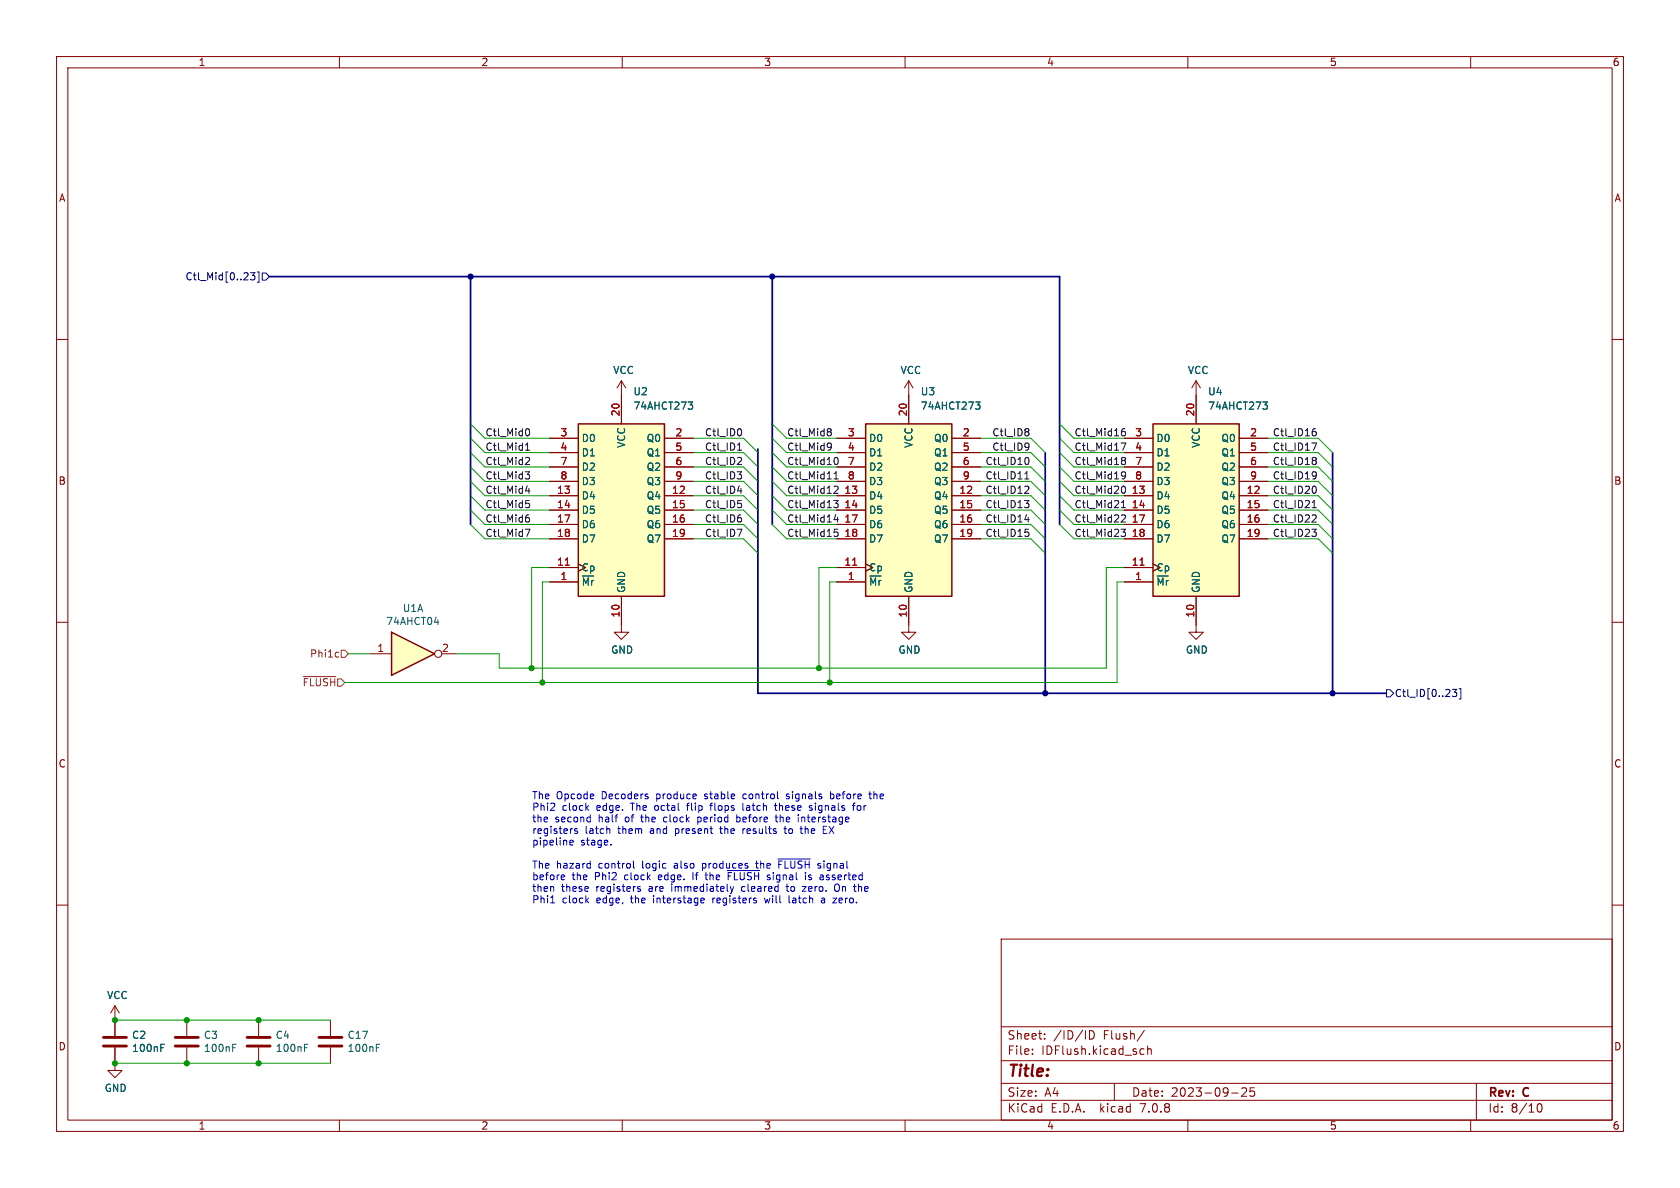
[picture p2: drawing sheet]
<svg xmlns="http://www.w3.org/2000/svg" width="297mm" height="210mm" viewBox="0 0 297 210" stroke-linecap="round" stroke-linejoin="round" font-family="sans-serif">
<g fill="none" stroke="#840000" stroke-width=".18">
<path d="M10 10h277v190h-277zM12 12h273v186h-273zM60 10v2M110 10v2M160 10v2M210 10v2M260 10v2M10 60h2M285 60h2M109.9 67.3l-.8 1.3M109.9 67.3v2.6M109.9 67.3l.7 1.3"/>
<path d="M148 77.5h5M160.7 69.9v5M168.3 77.5h5.1M148 87.6h5M148 90.2h5M148 92.7h5M148 95.3h5M148 80h5M148 82.6h5M148 85.1h5M168.3 87.6h5.1M168.3 90.2h5.1"/>
<path d="M168.3 92.7h5.1M168.3 95.3h5.1M168.3 80h5.1M168.3 82.6h5.1M168.3 85.1h5.1M10 110h2M148 102.9h5M148 100.3h5M160.7 105.4v6.4h1.2l-1.2 1.2-1.3-1.2h1.3M285 110h2M10 160h2M285 160h2"/>
<path d="M20.3 177.8l-.7 1.3M20.3 177.8v5.3M20.3 177.8l.8 1.3M177 166h108v32h-108zM20.3 185.2v4h1.3l-1.3 1.3-1.3-1.3h1.3M60 198v2M110 198v2M160 198v2M177 194.5h108M177 191.5h108M177 187.5h108M177 181.5h108"/>
<path d="M182.5 186.3v.1M182.5 185.5v.1M184.7 183.6v.1M184.7 182.8v.1M192.6 182.2a.76 .76 0 0 1 .9 .7 .76 .76 0 0 1-.9 .8zM197 191.5v3M201.7 186.3h.5M201.7 185.5h.5M202.3 182.1l-1.3 2M202.9 185.5l.2-.1 .4 .1v.9M202.9 184.9v1.5M210 198v2"/>
<path d="M217.7 193.2h1.2M219.5 192.4l.6-.1 .2 .1 .1 .3-.9 1.1h.9M221.7 192.3h-.7v.7l.2-.1h.5l.1 .3-.1 .5-.2 .1-.5-.1M260 198v2M261 191.5v6.5M271.7 195.7l.2-.5 .2-.1a.8 .8 0 0 1 .5 .7 .8 .8 0 0 1-.5 .8l-.2-.1-.2-.5"/>
</g>
<path d="M153 74.9h15.3v30.5h-15.3z" fill="#ffffc2" stroke="#ffffc2" stroke-width=".18"/>
<path d="M153 74.9h15.3v30.5h-15.3z" fill="none" stroke="#840000" stroke-width=".25"/>
<path d="M150.7 99.9h.8" fill="none" stroke="#a90000" stroke-width=".18"/>
<path d="M172.5 71.1h.7l-.4 .4 .4 .2v.4l-.2 .2h-.4M28.4 185.2h.5M28.4 184.6h.6" fill="none" stroke="#006464" stroke-width=".18"/>
<path d="M18.3 184.9h4.1M18.3 183.4h4.1" fill="none" stroke="#840000" stroke-width=".51"/>
<path d="M69.2 111.8l7.6 3.8-7.6 3.8z" fill="#ffffc2"/>
<path d="M102.2 74.9h15.3v30.5h-15.3zM203.8 74.9h15.3v30.5h-15.3zM69.2 111.8l7.6 3.8-7.6 3.8z" fill="none" stroke="#840000" stroke-width=".25"/>
<g fill="none" stroke="#840000" stroke-width=".18">
<path d="M97.2 77.5h5M109.9 69.9v5M117.5 77.5h5.1M148 77.5h5M160.7 67.3l-.8 1.3M160.7 67.3v7.6M160.7 67.3l.7 1.3M168.3 77.5h5.1M198.8 77.5h5M211.5 67.3l-.8 1.3M211.5 67.3v7.6M211.5 67.3l.7 1.3"/>
<path d="M219.1 77.5h5.1M97.2 87.6h5M97.2 90.2h5M97.2 92.7h5M97.2 95.3h5M97.2 80h5M97.2 82.6h5M97.2 85.1h5M117.5 87.6h5.1M117.5 90.2h5.1M117.5 92.7h5.1M117.5 95.3h5.1"/>
<path d="M117.5 80h5.1M117.5 82.6h5.1M117.5 85.1h5.1M148 87.6h5M148 90.2h5M148 92.7h5M148 95.3h5M148 80h5M148 82.6h5M148 85.1h5M168.3 87.6h5.1M168.3 90.2h5.1"/>
<path d="M168.3 92.7h5.1M168.3 95.3h5.1M168.3 80h5.1M168.3 82.6h5.1M168.3 85.1h5.1M198.8 87.6h5M198.8 90.2h5M198.8 92.7h5M198.8 95.3h5M198.8 80h5M198.8 82.6h5M198.8 85.1h5"/>
<path d="M219.1 87.6h5.1M219.1 90.2h5.1M219.1 92.7h5.1M219.1 95.3h5.1M219.1 80h5.1M219.1 82.6h5.1M219.1 85.1h5.1M65.4 115.6h3.8M78.1 115.6h2.5M97.2 102.9h5M97.2 100.3h5M109.9 105.4v6.4h1.2l-1.2 1.2-1.3-1.2h1.3"/>
<path d="M148 102.9h5M148 100.3h5M160.7 105.4v5.1M198.8 102.9h5M198.8 100.3h5M211.5 105.4v6.4h1.2l-1.2 1.2-1.3-1.2h1.3M20.3 180.3v2.8M20.3 185.2v2.8M33 180.3v2.8M33 185.2v2.8M45.7 180.3v2.8M45.7 185.2v2.8"/>
<path d="M58.4 180.3v2.8M58.4 185.2v2.8"/>
<circle cx="77.5" cy="115.6" r=".63"/>
</g>
<path d="M121.7 71.1h.7l-.4 .4 .4 .2v.4l-.2 .2h-.4M172.5 71.1h.7l-.4 .4 .4 .2v.4l-.2 .2h-.4M223.3 71.1h.7l-.4 .4 .4 .2v.4l-.2 .2h-.4M76.8 110h.8M28.4 185.2h.5M28.4 184.6h.6M41.1 185.2h.5M41.1 184.6h.6M53.8 185.2h.5M53.8 184.6h.6M66.5 185.2h.5M66.5 184.6h.6" fill="none" stroke="#006464" stroke-width=".18"/>
<path d="M31 184.9h4.1M31 183.4h4.1M43.7 184.9h4.1M43.7 183.4h4.1M56.4 184.9h4.1M56.4 183.4h4.1" fill="none" stroke="#840000" stroke-width=".51"/>
<g fill="#ffffc2" stroke="#ffffc2" stroke-width=".18">
<path d="M102.2 74.9h15.3v30.5h-15.3z"/>
<path d="M203.8 74.9h15.3v30.5h-15.3z"/>
</g>
<path d="M99.9 99.9h.8M150.7 99.9h.8M201.5 99.9h.8" fill="none" stroke="#a90000" stroke-width=".18"/>
<path d="M53.6 119.6h5.8M59.5 115.3l.4 .1M59.9 116.1h-.4M60.3 114.9h.7l.6 .7-.6 .6h-.7z" fill="none" stroke="#725600" stroke-width=".18"/>
<path d="M44.3 48.2h.8l-.5 .5 .4 .1v.6l-.2 .1-.5-.1M45.5 48.1h.3v1.8h-.3M46.4 48.3h.6l.6 .6-.6 .6h-.6zM245.1 121.9h.6l.7 .7-.7 .6h-.6zM256.7 121.9h.8l-.4 .4 .4 .2v.5l-.2 .1h-.5M258 121.7h.3v1.9h-.3" fill="none" stroke="#000084" stroke-width=".18"/>
<g fill="none" stroke="#0f0f0f" stroke-width=".18">
<path d="M92.9 79.6h.7M92.9 78.7l.4-.4v1.3M93.2 75.8a.68 .68 0 0 1 .4 .6 .68 .68 0 0 1-.4 .6M130.4 79.6h.7M130.6 78.5l.1-.2v1.3M130.9 75.8l.2 .5-.2 .7M146.5 78.3l.4 .1a.84 .84 0 0 1-.3 1.2h-.2M146.5 75.8h.3l.2 .2-.3 .3M146.5 76.3h.2M146.7 76.3l.3 .3v.2l-.3 .2h-.2M147 78.9l-.3 .2h-.2M181.7 75.8l.2 .2-.2 .3 .2 .3v.2l-.2 .2"/>
<path d="M181.7 78.3l.1 .1a1.07 1.07 0 0 1-.1 1.1M181.9 78.9l-.2 .2M198.2 78.3h.8l-.5 1.3M198.4 76.3h.3l.3 .2-.1 .5h-.5M198.9 75.8h-.4l-.2 .3M231.9 78.3h.9l-.6 1.3M232.2 76.3h.3l.2 .2-.1 .4-.4 .1M232.3 75.8h.3M92.8 83.4h.8l-.4 .5 .4 .1v.4l-.2 .3h-.4M92.8 93.6h.9l-.6 1.2M92.9 86.8h.8M93 88.5h.6"/>
<path d="M93.1 89h.3l.2 .2v.4l-.5 .1M93.1 80.9h.4l.1 .3-.8 .9h.8M93.1 91.5l.4 .1 .1 .1v.5l-.5 .1M93.5 91l-.4 .1M93.5 86.4v.8M130.3 83.4h.8l-.4 .5M130.3 93.6h.9l-.6 1.2M130.4 86.8h.8M130.4 88.5h.6M130.7 91h.3M130.9 80.9l.2 .2-.1 .3-.7 .7h.8M130.9 89l.2 .2v.3l-.2 .2"/>
<path d="M130.9 91.5l.2 .2v.3l-.2 .3M131 83.9l.1 .2-.1 .5M147.4 88.5h.8l-.4 .5 .3 .1 .1 .4-.3 .2h-.3M147.5 84.7h.7M147.5 83.8l.3-.4v1.3M147.5 86l.4-.1 .3 .4-.8 .9h.8M147.5 93.6h.6M147.5 94.1l.4-.1 .3 .3-.1 .5h-.6M147.6 81l.2-.1a.68 .68 0 0 1 .4 .6 .68 .68 0 0 1-.4 .6l-.2-.1M147.8 91l-.3 .9h.7M148.1 91.4v.9M181.1 88.5h.8l-.4 .5 .3 .1 .1 .4-.2 .2h-.4"/>
<path d="M181.2 84.7h.7M181.2 91.9h.8M181.2 83.8l.3-.4v1.3M181.2 93.6h.6M181.4 85.9l.4 .1 .1 .3-.8 .9h.8M181.4 94h.3l.2 .3-.1 .5h-.4M181.5 80.9a.68 .68 0 0 1 .4 .6 .68 .68 0 0 1-.4 .6M181.8 91.4v.9M198.2 93.6h.8l-.4 .4 .3 .2 .1 .4-.3 .2h-.3M198.3 89.7h.7M198.3 88.8l.3-.3v1.2M198.3 83.5l.2-.1 .4 .1a.84 .84 0 0 1-.3 1.2h-.2"/>
<path d="M198.3 91.1l.4-.1 .3 .4-.8 .9h.8M198.4 86.1l.2-.2a.68 .68 0 0 1 .4 .7 .68 .68 0 0 1-.4 .6l-.2-.1M198.4 80.9h.3l.2 .1 .1 .2-.3 .2M198.4 81.3l.1 .1M198.5 81.4h.2M198.5 81.4l-.1 .1M198.7 81.4l.3 .2-.1 .4-.2 .1h-.3M199 83.9l-.3 .3-.4-.1M231.9 93.6h.8l-.4 .4 .3 .2 .1 .4-.2 .2h-.4M232 89.7h.7M232 88.8l.3-.3v1.2M232.2 91l.4 .1 .1 .3-.8 .9h.8"/>
<path d="M232.2 80.9h.3l.2 .2-.2 .3M232.2 83.4l.4 .1a.84 .84 0 0 1-.3 1.2M232.2 81.4h.3M232.3 85.9a.68 .68 0 0 1 .4 .7 .68 .68 0 0 1-.4 .6M232.5 81.4l.2 .2v.3l-.2 .2h-.3M232.7 83.9l-.2 .3h-.3"/>
</g>
<g fill="none" stroke="#0000c2" stroke-width=".18">
<path d="M146.8 139.9v1.3M153.8 139.9v1.1l.3 .2M97.3 143.2h.8M97.3 159.6h.8M98.1 142.3l-.1 .2M99.4 154.7h.4v.3l-.6 .1M99.8 155.5h-.4M100.7 149l.6-.2v-.2l-.4-.1-.2 .2 .1 .6h.5M102.1 146.6l-.3-.1-.2 .2v.2l.5 .1v.3h-.5M103.7 142.8l.4 .4M103.7 159.1l.4 .5M104.1 142.4l-.5 .5"/>
<path d="M104.1 158.8l-.5 .4M104.2 144.4l.2 .1M104.2 152.6l.2 .1M104.4 144v1.3M104.4 152.2v1.3M104.4 145.2l-.2 .1M104.4 153.4l-.2 .1M107.6 146.5l.2 .2v.6M108 149.3v.1M112 152.2v1.1l.2 .2M112.8 157.1l.5 .2-.1 .2-.4 .1M112.8 156.8h.4"/>
<path d="M117.5 144.4l-.2 .3v.4l.2 .2M121.4 142.4h.4M121.5 142.2v1M122.5 154.2v1.3M123.4 144.4v1.3M123.4 145.2l.3 .1M123.7 144.4l-.3 .1M124.1 158.8h.3l.1 .3-.6 .1M124.2 152.6v1.3M124.2 153.4l.1 .1M124.3 152.6l-.1 .1M124.4 159.5l-.3 .1"/>
<path d="M124.6 154.7h.5M124.8 154.2v1.1l.3 .2M125.5 142.4h.5M125.8 142l-.2 .2v1M126 158.8v.8M126.3 158.8l-.3 .2M127.2 146.5h.5M127.4 146.1l.1 1.2M128.6 153.9h5.7M128.7 154.9h.5M128.7 154.2v1.3M129.1 156.7l.3 .9"/>
<path d="M129.4 157.6l-.2 .3M129.7 156.7l-.3 .9M130.2 144.5l.4-.1 .2 .2M130.2 144v1.3M130.8 145.2l-.2 .1-.4-.1M131.3 142v1.1l.2 .1M131.3 146.5v.8M131.3 156.7l-.2 .3v.3l.2 .3M131.6 140.4l-.3 .2v.4l.3 .2M131.7 146.5l-.4 .2M133.6 152.6h.5M133.8 152.2v1.1l.3 .2"/>
<path d="M135.1 158.8l.3 .8 .2-.6M136.9 142.4h.5M137 144.4h.5M137.1 142v1.1l.3 .1M137.2 144v1.1l.3 .2M137.5 151.8h5.7M137.7 152.8h.4M138.3 152.2h-.6v1.3M138.6 146.5h.5M138.8 146.1v1.1l.3 .1M139 156.7h.4M139 141.1l.4 .1"/>
<path d="M139.1 156.3v1.1l.3 .2M139.4 140.4l-.4 .1 .1 .2 .3 .1M139.5 158.3v1.1l.2 .2M141.4 146.5h.5M141.7 144.4v.9M141.8 147.3h.1M141.9 156.7h.6l-.6 .9h.6M142.1 144.4l-.4 .2M142.4 154.7v.8M142.9 155.5h.5M143.1 142.8l.4 .1 .1 .2-.2 .1h-.3M143.1 142.5h.4"/>
<path d="M143.4 154.7h-.3l-.2 .2 .1 .1 .4 .2M145.2 158.8h.5l.1 .8M145.5 147.3h.6M145.5 146.7h.5M145.8 159.1h-.4l-.2 .2 .2 .3 .4-.1M146.8 140.4h.4l.2 .1M147.4 141.1l-.2 .1-.4-.1M147.8 156.3l-.1 .1a.81 .81 0 0 0 .1 1.2l.5-.2M148.1 156.3l.2 .2M150.7 142.4h.5M151 142l-.1 .2v1M151.8 156.3v1.3"/>
<path d="M152 142.4l-.3 .1-.2 .1 .1 .5 .4 .1M152 156.7l-.2 .1M153.6 140.4h.5"/>
</g>
<path d="M47.6 48.9h139.7v43.8M83.2 48.9v43.8M136.5 48.9v43.8M134 79.4v43.2h111.1M184.8 80v42.6M235.6 80v42.6" fill="none" stroke="#000084" stroke-width=".3"/>
<g fill="none" stroke="#009600" stroke-width=".18">
<path d="M83.2 77.5l2.5 2.5h11.5M83.2 74.9l2.5 2.6h11.5M122.6 77.5h8.8l2.6 2.5M136.5 77.5l2.6 2.5h8.9M136.5 74.9l2.6 2.6h8.9M173.4 77.5h8.8l2.6 2.5M187.3 77.5l2.6 2.5h8.9M187.3 74.9l2.6 2.6h8.9M224.2 77.5h8.8l2.6 2.5M83.2 92.7l2.5 2.6h11.5M83.2 85.1l2.5 2.5h11.5M83.2 87.6l2.5 2.6h11.5"/>
<path d="M83.2 82.6l2.5 2.5h11.5M83.2 90.2l2.5 2.5h11.5M83.2 80l2.5 2.6h11.5M122.6 95.3h8.8l2.6 2.5M122.6 87.6h8.8l2.6 2.6M122.6 90.2h8.8l2.6 2.5M122.6 85.1h8.8l2.6 2.5M122.6 92.7h8.8l2.6 2.6M122.6 82.6h8.8l2.6 2.5M122.6 80h8.8l2.6 2.6M136.5 92.7l2.6 2.6h8.9M136.5 85.1l2.6 2.5h8.9"/>
<path d="M136.5 87.6l2.6 2.6h8.9M136.5 82.6l2.6 2.5h8.9M136.5 90.2l2.6 2.5h8.9M136.5 80l2.6 2.6h8.9M173.4 95.3h8.8l2.6 2.5M173.4 87.6h8.8l2.6 2.6M173.4 90.2h8.8l2.6 2.5M173.4 85.1h8.8l2.6 2.5M173.4 92.7h8.8l2.6 2.6M173.4 82.6h8.8l2.6 2.5M173.4 80h8.8l2.6 2.6M187.3 92.7l2.6 2.6h8.9"/>
<path d="M187.3 85.1l2.6 2.5h8.9M187.3 87.6l2.6 2.6h8.9M187.3 82.6l2.6 2.5h8.9M187.3 90.2l2.6 2.5h8.9M187.3 80l2.6 2.6h8.9M224.2 95.3h8.8l2.6 2.5M224.2 87.6h8.8l2.6 2.6M224.2 90.2h8.8l2.6 2.5M224.2 85.1h8.8l2.6 2.5M224.2 92.7h8.8l2.6 2.6M224.2 82.6h8.8l2.6 2.5M224.2 80h8.8l2.6 2.6"/>
<path d="M61.6 115.6h3.8M97.2 102.9h-1.3v17.8M97.2 100.3h-3.2v17.8M148 102.9h-1.3v17.8M148 100.3h-3.2v17.8M198.8 100.3h-3.2v17.8h-107.3v-2.5h-7.7M198.8 102.9h-1.3v17.8h-136.5M20.3 180.3h38.1M20.3 188h38.1"/>
</g>
<g fill="#009600" stroke="#009600" stroke-width=".18">
<circle cx="20.3" cy="180.3" r=".46"/>
<circle cx="20.3" cy="188" r=".46"/>
<circle cx="33" cy="188" r=".46"/>
<circle cx="33" cy="180.3" r=".46"/>
<circle cx="94" cy="118.1" r=".46"/>
<circle cx="45.7" cy="180.3" r=".46"/>
<circle cx="45.7" cy="188" r=".46"/>
<circle cx="144.8" cy="118.1" r=".46"/>
<circle cx="146.7" cy="120.7" r=".46"/>
<circle cx="95.9" cy="120.7" r=".46"/>
</g>
<g fill="#000084" stroke="#000084" stroke-width=".18">
<circle cx="83.2" cy="48.9" r=".46"/>
<circle cx="136.5" cy="48.9" r=".46"/>
<circle cx="235.6" cy="122.6" r=".46"/>
<circle cx="184.8" cy="122.6" r=".46"/>
</g>
<text font-size="2.8" fill="#840000" x="178" y="190.9">Title:</text>
<g font-size="2.1" fill="#840000">
<text x="178" y="184">Sheet:</text>
<text x="186.2" y="184">/ID/ID</text>
<text x="195.1" y="184">Flush/</text>
<text x="178" y="186.7">File:</text>
<text x="184.1" y="186.7">IDFlush.kicad_sch</text>
<text x="178" y="196.9">KiCad</text>
<text x="178" y="194.1">Size:</text>
<text x="184.7" y="194.1">A4</text>
<text x="185.7" y="196.9">E.D.A.</text>
<text x="194.6" y="196.9">kicad</text>
<text x="200" y="194.1">Date:</text>
<text x="201.8" y="196.9">7.0.8</text>
<text x="207" y="194.1">2023-09-25</text>
<text x="263" y="194.3">Rev:</text>
<text x="263" y="196.9">Id:</text>
<text x="267.1" y="196.9">8/10</text>
<text x="269.4" y="194.3">C</text>
</g>
<g font-size="1.8" fill="#840000">
<text x="35" y="11.9">1</text>
<text x="85" y="11.9">2</text>
<text x="135" y="11.9">3</text>
<text x="185" y="11.9">4</text>
<text x="235" y="11.9">5</text>
<text x="285" y="11.9">6</text>
<text x="10.3" y="35.9">A</text>
<text x="285.3" y="35.9">A</text>
<text x="10.3" y="85.9">B</text>
<text x="285.3" y="85.9">B</text>
<text x="10.3" y="135.9">C</text>
<text x="285.3" y="135.9">C</text>
<text x="10.3" y="185.9">D</text>
<text x="285.3" y="185.9">D</text>
<text x="35" y="199.9">1</text>
<text x="85" y="199.9">2</text>
<text x="135" y="199.9">3</text>
<text x="185" y="199.9">4</text>
<text x="235" y="199.9">5</text>
<text x="285" y="199.9">6</text>
</g>
<g font-size="1.8" fill="#000084">
<text x="32.7" y="49.8">Ctl_Mid[0..23]</text>
<text x="246.5" y="123.4">Ctl_ID[0..23]</text>
</g>
<g font-size="1.8" fill="#006464">
<text x="108.3" y="66.3">VCC</text>
<text x="111.9" y="70.1">U2</text>
<text x="159.1" y="66.3">VCC</text>
<text x="162.7" y="70.1">U3</text>
<text x="209.9" y="66.3">VCC</text>
<text x="213.5" y="70.1">U4</text>
<text x="111.9" y="72.6">74AHCT273</text>
<text x="162.7" y="72.6">74AHCT273</text>
<text x="213.5" y="72.6">74AHCT273</text>
<text x="102.7" y="78.3">D0</text>
<text x="102.7" y="80.9">D1</text>
<text x="102.7" y="83.4">D2</text>
<text x="110.7" y="79.3" transform="rotate(-90 110.7 79.3)">VCC</text>
<text x="114.2" y="78.3">Q0</text>
<text x="114.2" y="80.9">Q1</text>
<text x="114.2" y="83.4">Q2</text>
<text x="153.5" y="78.3">D0</text>
<text x="153.5" y="80.9">D1</text>
<text x="153.5" y="83.4">D2</text>
<text x="161.5" y="79.3" transform="rotate(-90 161.5 79.3)">VCC</text>
<text x="165" y="78.3">Q0</text>
<text x="165" y="80.9">Q1</text>
<text x="165" y="83.4">Q2</text>
<text x="204.3" y="78.3">D0</text>
<text x="204.3" y="80.9">D1</text>
<text x="204.3" y="83.4">D2</text>
<text x="212.3" y="79.3" transform="rotate(-90 212.3 79.3)">VCC</text>
<text x="215.8" y="78.3">Q0</text>
<text x="215.8" y="80.9">Q1</text>
<text x="215.8" y="83.4">Q2</text>
<text x="102.7" y="88.5">D4</text>
<text x="102.7" y="86">D3</text>
<text x="114.2" y="88.5">Q4</text>
<text x="114.2" y="86">Q3</text>
<text x="153.5" y="88.5">D4</text>
<text x="153.5" y="86">D3</text>
<text x="165" y="88.5">Q4</text>
<text x="165" y="86">Q3</text>
<text x="204.3" y="88.5">D4</text>
<text x="204.3" y="86">D3</text>
<text x="215.8" y="88.5">Q4</text>
<text x="215.8" y="86">Q3</text>
<text x="102.7" y="91">D5</text>
<text x="102.7" y="93.6">D6</text>
<text x="114.2" y="91">Q5</text>
<text x="114.2" y="93.6">Q6</text>
<text x="153.5" y="91">D5</text>
<text x="153.5" y="93.6">D6</text>
<text x="165" y="91">Q5</text>
<text x="165" y="93.6">Q6</text>
<text x="204.3" y="91">D5</text>
<text x="204.3" y="93.6">D6</text>
<text x="215.8" y="91">Q5</text>
<text x="215.8" y="93.6">Q6</text>
<text x="102.7" y="101.2">Cp</text>
<text x="102.7" y="96.1">D7</text>
<text x="114.2" y="96.1">Q7</text>
<text x="153.5" y="101.2">Cp</text>
<text x="153.5" y="96.1">D7</text>
<text x="165" y="96.1">Q7</text>
<text x="204.3" y="101.2">Cp</text>
<text x="204.3" y="96.1">D7</text>
<text x="215.8" y="96.1">Q7</text>
<text x="102.7" y="103.7">~{Mr}</text>
<text x="110.7" y="104.9" transform="rotate(-90 110.7 104.9)">GND</text>
<text x="153.5" y="103.7">~{Mr}</text>
<text x="161.5" y="104.9" transform="rotate(-90 161.5 104.9)">GND</text>
<text x="204.3" y="103.7">~{Mr}</text>
<text x="212.3" y="104.9" transform="rotate(-90 212.3 104.9)">GND</text>
<text x="68.2" y="110.7">74AHCT04</text>
<text x="71.1" y="108.4">U1A</text>
<text x="107.9" y="115.7">GND</text>
<text x="158.7" y="115.7">GND</text>
<text x="209.5" y="115.7">GND</text>
<text x="18.8" y="176.8">VCC</text>
<text x="23.3" y="183.8">C2</text>
<text x="36" y="183.8">C3</text>
<text x="48.7" y="183.8">C4</text>
<text x="61.4" y="183.8">C17</text>
<text x="23.3" y="186.2">100nF</text>
<text x="36" y="186.2">100nF</text>
<text x="48.7" y="186.2">100nF</text>
<text x="61.4" y="186.2">100nF</text>
<text x="18.4" y="193.2">GND</text>
</g>
<g font-size="1.8" fill="#0f0f0f">
<text x="85.7" y="77.2">Ctl_Mid0</text>
<text x="124.5" y="77.2">Ctl_ID0</text>
<text x="139.1" y="77.2">Ctl_Mid8</text>
<text x="175.3" y="77.2">Ctl_ID8</text>
<text x="189.9" y="77.2">Ctl_Mid16</text>
<text x="224.9" y="77.2">Ctl_ID16</text>
<text x="85.7" y="79.7">Ctl_Mid1</text>
<text x="85.7" y="82.3">Ctl_Mid2</text>
<text x="124.5" y="82.3">Ctl_ID2</text>
<text x="124.5" y="79.7">Ctl_ID1</text>
<text x="139.1" y="79.7">Ctl_Mid9</text>
<text x="139.1" y="82.3">Ctl_Mid10</text>
<text x="174.1" y="82.3">Ctl_ID10</text>
<text x="175.3" y="79.7">Ctl_ID9</text>
<text x="189.9" y="79.7">Ctl_Mid17</text>
<text x="189.9" y="82.3">Ctl_Mid18</text>
<text x="224.9" y="82.3">Ctl_ID18</text>
<text x="224.9" y="79.7">Ctl_ID17</text>
<text x="85.7" y="84.8">Ctl_Mid3</text>
<text x="85.7" y="89.9">Ctl_Mid5</text>
<text x="85.7" y="87.4">Ctl_Mid4</text>
<text x="124.5" y="84.8">Ctl_ID3</text>
<text x="124.5" y="89.9">Ctl_ID5</text>
<text x="124.5" y="87.4">Ctl_ID4</text>
<text x="139.1" y="84.8">Ctl_Mid11</text>
<text x="139.1" y="89.9">Ctl_Mid13</text>
<text x="139.1" y="87.4">Ctl_Mid12</text>
<text x="174.1" y="84.8">Ctl_ID11</text>
<text x="174.1" y="87.4">Ctl_ID12</text>
<text x="174.1" y="89.9">Ctl_ID13</text>
<text x="189.9" y="84.8">Ctl_Mid19</text>
<text x="189.9" y="87.4">Ctl_Mid20</text>
<text x="189.9" y="89.9">Ctl_Mid21</text>
<text x="224.9" y="89.9">Ctl_ID21</text>
<text x="224.9" y="87.4">Ctl_ID20</text>
<text x="224.9" y="84.8">Ctl_ID19</text>
<text x="85.7" y="95">Ctl_Mid7</text>
<text x="85.7" y="92.4">Ctl_Mid6</text>
<text x="124.5" y="92.4">Ctl_ID6</text>
<text x="124.5" y="95">Ctl_ID7</text>
<text x="139.1" y="95">Ctl_Mid15</text>
<text x="139.1" y="92.4">Ctl_Mid14</text>
<text x="174.1" y="92.4">Ctl_ID14</text>
<text x="174.1" y="95">Ctl_ID15</text>
<text x="189.9" y="95">Ctl_Mid23</text>
<text x="189.9" y="92.4">Ctl_Mid22</text>
<text x="224.9" y="95">Ctl_ID23</text>
<text x="224.9" y="92.4">Ctl_ID22</text>
</g>
<g font-size="1.8" fill="#a90000">
<text x="99" y="77.2">3</text>
<text x="109.6" y="73.7" transform="rotate(-90 109.6 73.7)">20</text>
<text x="119.3" y="77.2">2</text>
<text x="149.8" y="77.2">3</text>
<text x="160.4" y="73.7" transform="rotate(-90 160.4 73.7)">20</text>
<text x="170.1" y="77.2">2</text>
<text x="200.6" y="77.2">3</text>
<text x="211.2" y="73.7" transform="rotate(-90 211.2 73.7)">20</text>
<text x="220.9" y="77.2">2</text>
<text x="99" y="79.8">4</text>
<text x="99" y="82.3">7</text>
<text x="119.3" y="79.8">5</text>
<text x="119.3" y="82.3">6</text>
<text x="149.8" y="79.8">4</text>
<text x="149.8" y="82.3">7</text>
<text x="170.1" y="79.8">5</text>
<text x="170.1" y="82.3">6</text>
<text x="200.6" y="79.8">4</text>
<text x="200.6" y="82.3">7</text>
<text x="220.9" y="79.8">5</text>
<text x="220.9" y="82.3">6</text>
<text x="98.4" y="87.4">13</text>
<text x="98.4" y="89.9">14</text>
<text x="99" y="84.8">8</text>
<text x="118.7" y="87.4">12</text>
<text x="118.7" y="89.9">15</text>
<text x="119.3" y="84.8">9</text>
<text x="149.2" y="87.4">13</text>
<text x="149.2" y="89.9">14</text>
<text x="149.8" y="84.8">8</text>
<text x="169.5" y="87.4">12</text>
<text x="169.5" y="89.9">15</text>
<text x="170.1" y="84.8">9</text>
<text x="200" y="87.4">13</text>
<text x="200" y="89.9">14</text>
<text x="200.6" y="84.8">8</text>
<text x="220.3" y="87.4">12</text>
<text x="220.3" y="89.9">15</text>
<text x="220.9" y="84.8">9</text>
<text x="98.4" y="92.5">17</text>
<text x="98.4" y="95">18</text>
<text x="118.7" y="92.5">16</text>
<text x="118.7" y="95">19</text>
<text x="149.2" y="92.5">17</text>
<text x="149.2" y="95">18</text>
<text x="169.5" y="92.5">16</text>
<text x="169.5" y="95">19</text>
<text x="200" y="92.5">17</text>
<text x="200" y="95">18</text>
<text x="220.3" y="92.5">16</text>
<text x="220.3" y="95">19</text>
<text x="98.4" y="100.1">11</text>
<text x="149.2" y="100.1">11</text>
<text x="200" y="100.1">11</text>
<text x="99" y="102.6">1</text>
<text x="149.8" y="102.6">1</text>
<text x="200.6" y="102.6">1</text>
<text x="109.6" y="109.3" transform="rotate(-90 109.6 109.3)">10</text>
<text x="160.4" y="109.3" transform="rotate(-90 160.4 109.3)">10</text>
<text x="211.2" y="109.3" transform="rotate(-90 211.2 109.3)">10</text>
<text x="66.6" y="115.3">1</text>
<text x="78" y="115.3">2</text>
</g>
<g font-size="1.8" fill="#725600">
<text x="54.7" y="116.4">Phi1c</text>
<text x="53.4" y="121.5">~{FLUSH}</text>
</g>
<g font-size="1.8" fill="#0000c2">
<text x="94" y="141.4">The</text>
<text x="94" y="143.4">Phi2</text>
<text x="98.4" y="141.4">Opcode</text>
<text x="99.4" y="143.4">clock</text>
<text x="105.6" y="143.4">edge.</text>
<text x="106.5" y="141.4">Decoders</text>
<text x="111.8" y="143.4">The</text>
<text x="116.2" y="143.4">octal</text>
<text x="116.3" y="141.4">produce</text>
<text x="122.1" y="143.4">flip</text>
<text x="125" y="141.4">stable</text>
<text x="126.5" y="143.4">flops</text>
<text x="132" y="141.4">control</text>
<text x="132.4" y="143.4">latch</text>
<text x="138.3" y="143.4">these</text>
<text x="139.9" y="141.4">signals</text>
<text x="144.6" y="143.4">signals</text>
<text x="147.8" y="141.4">before</text>
<text x="152.5" y="143.4">for</text>
<text x="155" y="141.4">the</text>
<text x="94" y="145.5">the</text>
<text x="94" y="147.5">registers</text>
<text x="94" y="149.5">pipeline</text>
<text x="98.1" y="145.5">second</text>
<text x="102.6" y="149.5">stage.</text>
<text x="103.4" y="147.5">latch</text>
<text x="105.9" y="145.5">half</text>
<text x="109.4" y="147.5">them</text>
<text x="110.8" y="145.5">of</text>
<text x="113.8" y="145.5">the</text>
<text x="115.2" y="147.5">and</text>
<text x="118" y="145.5">clock</text>
<text x="119.8" y="147.5">present</text>
<text x="124.2" y="145.5">period</text>
<text x="128" y="147.5">the</text>
<text x="131.3" y="145.5">before</text>
<text x="132.1" y="147.5">results</text>
<text x="138.4" y="145.5">the</text>
<text x="139.8" y="147.5">to</text>
<text x="142.6" y="145.5">interstage</text>
<text x="142.8" y="147.5">the</text>
<text x="147" y="147.5">EX</text>
<text x="94" y="153.6">The</text>
<text x="94" y="155.7">before</text>
<text x="98.4" y="153.6">hazard</text>
<text x="101.1" y="155.7">the</text>
<text x="105.3" y="155.7">Phi2</text>
<text x="105.9" y="153.6">control</text>
<text x="110.7" y="155.7">clock</text>
<text x="113.8" y="153.6">logic</text>
<text x="116.9" y="155.7">edge.</text>
<text x="119.6" y="153.6">also</text>
<text x="123.1" y="155.7">If</text>
<text x="124.8" y="153.6">produces</text>
<text x="125.6" y="155.7">the</text>
<text x="129.8" y="155.7">~{FLUSH}</text>
<text x="134.6" y="153.6">the</text>
<text x="136.9" y="155.7">signal</text>
<text x="138.7" y="153.6">~{FLUSH}</text>
<text x="143.8" y="155.7">is</text>
<text x="145.9" y="153.6">signal</text>
<text x="146.6" y="155.7">asserted</text>
<text x="94" y="157.7">then</text>
<text x="94" y="159.8">Phi1</text>
<text x="99.3" y="157.7">these</text>
<text x="99.4" y="159.8">clock</text>
<text x="105.5" y="157.7">registers</text>
<text x="105.6" y="159.8">edge,</text>
<text x="111.8" y="159.8">the</text>
<text x="115" y="157.7">are</text>
<text x="116" y="159.8">interstage</text>
<text x="119.2" y="157.7">immediately</text>
<text x="126.6" y="159.8">registers</text>
<text x="131.8" y="157.7">cleared</text>
<text x="136.1" y="159.8">will</text>
<text x="140" y="157.7">to</text>
<text x="140.5" y="159.8">latch</text>
<text x="143" y="157.7">zero.</text>
<text x="146.5" y="159.8">a</text>
<text x="148.8" y="159.8">zero.</text>
<text x="148.8" y="157.7">On</text>
<text x="152.5" y="157.7">the</text>
</g>
</svg>
